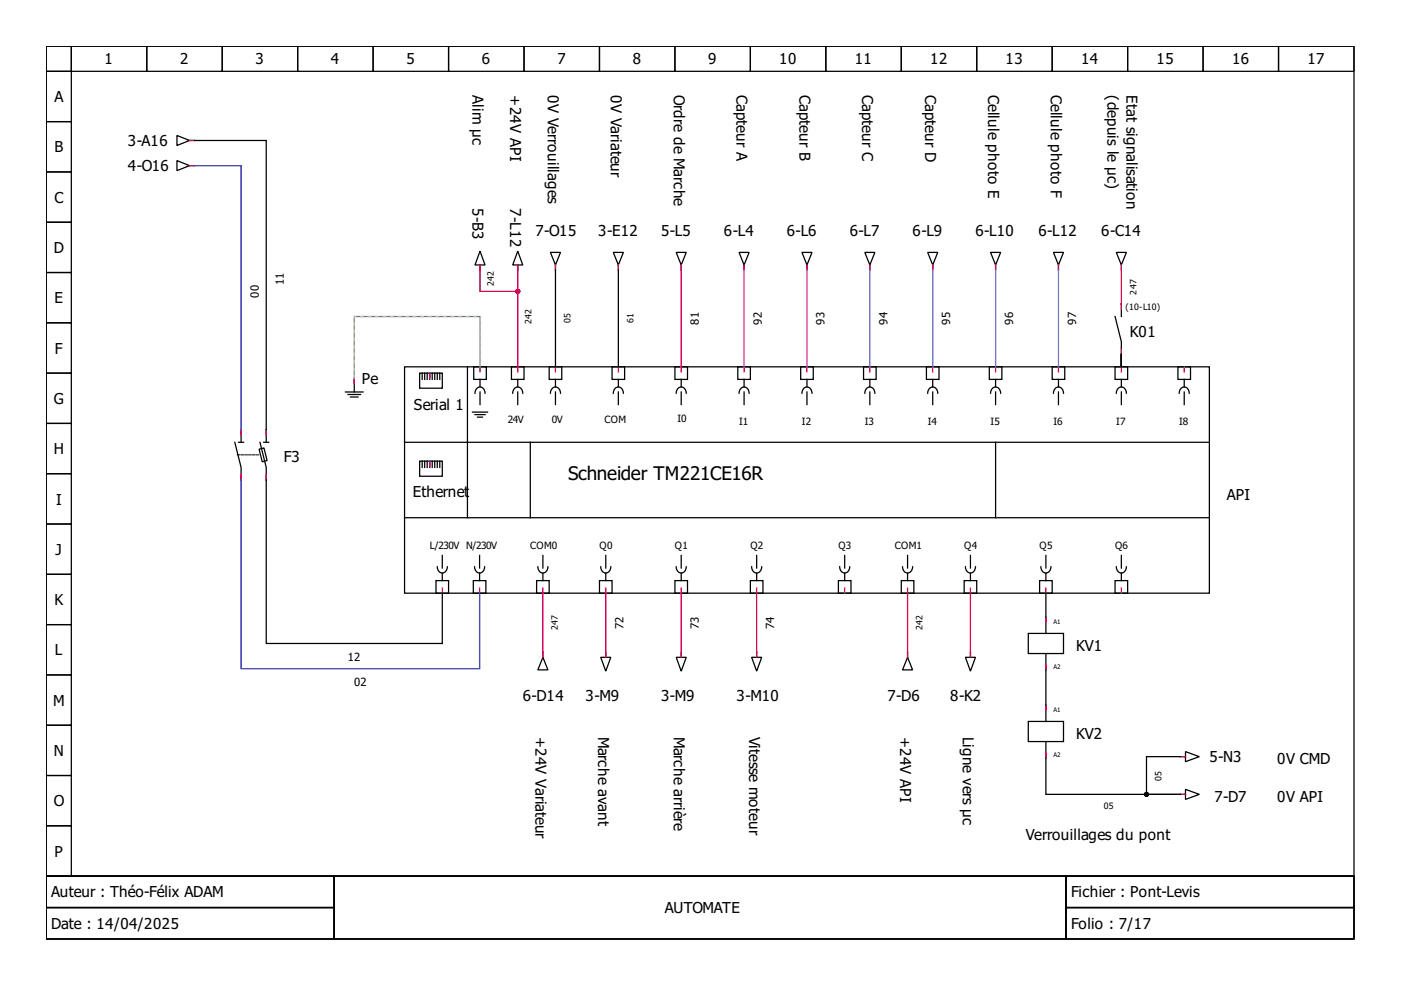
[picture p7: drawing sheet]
<svg xmlns="http://www.w3.org/2000/svg" width="297mm" height="210mm" viewBox="0 0 297 210" stroke-linecap="round" stroke-linejoin="round" font-family="sans-serif">
<g fill="none" stroke="#000" stroke-width=".27">
<path d="M9.8 9.8h277.3v176h-277.3zM9.8 9.8h5.3v5.3h-5.3zM9.8 15.1h5.3v10.7h-5.3zM15.1 9.8h16v5.3h-16zM31.1 9.8h16v5.3h-16zM47.1 9.8h16v5.3h-16zM63.1 9.8h16v5.3h-16zM79.1 9.8h16v5.3h-16zM95.1 9.8h16v5.3h-16zM111.1 9.8h16v5.3h-16zM127.1 9.8h16v5.3h-16zM143.1 9.8h16v5.3h-16z"/>
<path d="M159.1 9.8h16v5.3h-16zM175.1 9.8h16v5.3h-16zM191.1 9.8h16v5.3h-16zM207.1 9.8h16v5.3h-16zM223.1 9.8h16v5.3h-16zM239.1 9.8h16v5.3h-16zM255.1 9.8h16v5.3h-16zM271.1 9.8h16v5.3h-16zM9.8 25.8h5.3v10.7h-5.3zM9.8 36.5h5.3v10.6h-5.3zM37.5 28.7l2.7 1.1-2.7 1.1zM37.5 34.1l2.7 1-2.7 1.1z"/>
<path d="M40.2 29.8h.8M40.2 35.1h.8M41.3 29.8h15.1v64M9.8 47.1h5.3v10.7h-5.3zM9.8 57.8h5.3v10.6h-5.3zM101.8 53.2l1 3h-2.1zM101.8 56.2v.8M109.8 53.2l1 3h-2.1zM109.8 56.2v.8M116.7 53.5h2.1l-1 2.7zM117.8 56.2v.8M117.8 57.2v20.6"/>
<path d="M130 53.5h2.2l-1.1 2.7zM131.1 57.2v20.6M131.1 56.2v.8M143.4 53.5h2.1l-1.1 2.7zM144.4 56.2v.8M156.7 53.5h2.1l-1 2.7zM157.8 56.2v.8M170 53.5h2.2l-1.1 2.7zM171.1 56.2v.8M183.4 53.5h2.1l-1.1 2.7zM184.4 56.2v.8M196.7 53.5h2.1l-1 2.7z"/>
<path d="M197.8 56.2v.8M210 53.5h2.2l-1.1 2.7zM211.1 56.2v.8M223.3 53.5h2.2l-1.1 2.7zM224.4 56.2v.8M236.7 53.5h2.1l-1.1 2.7zM237.7 56.2v.8M9.8 68.4h5.3v10.7h-5.3zM9.8 79.1h5.3v10.7h-5.3zM85.8 77.8h170.6v48h-170.6zM89 79.1h4.8v3.2h-4.8zM89.5 79.1v1.3"/>
<path d="M90 79.1v1.3M90.6 79.1v1.3M91.1 79.1v1.3M91.6 79.1v1.3M92.2 79.1v1.3M92.7 79.1v1.3M93.2 79.1v1.3M99.1 77.8v32M100.4 77.8h2.7v2.6h-2.7zM108.4 77.8h2.7v2.6h-2.7zM116.4 77.8h2.7v2.6h-2.7zM129.8 77.8h2.6v2.6h-2.6z"/>
<path d="M143.1 77.8h2.7v2.6h-2.7zM156.4 77.8h2.7v2.6h-2.7zM169.8 77.8h2.6v2.6h-2.6zM183.1 77.8h2.7v2.6h-2.7zM196.4 77.8h2.7v2.6h-2.7zM209.8 77.8h2.6v2.6h-2.6zM223.1 77.8h2.6v2.6h-2.6zM236.4 67.1l1.3 5.3v5.4M236.4 77.8h2.7v2.6h-2.7zM237.7 64.4v2.7M249.7 77.8h2.7v2.6h-2.7zM9.8 89.8h5.3v10.6h-5.3z"/>
<path d="M49.8 93.8l1.3 5.3v2.7M50.6 93.8h1M51.1 91.1v2.7M54.9 95.2l1.1-.2 .6 2.6-1 .3zM55.1 93.8l1.3 5.3v37.3h37.4v-10.6M55.9 93.8h1.1M73.2 83.1h3.8M73.8 83.6h2.6M74.3 84.2h1.6M75.1 80.4v2.7M85.8 93.8h170.6M89 97.8h4.8v3.2h-4.8z"/>
<path d="M89.5 97.8v1.3M90 97.8v1.3M90.6 97.8v1.3M91.1 97.8v1.3M91.6 97.8v1.3M92.2 97.8v1.3M92.7 97.8v1.3M93.2 97.8v1.3M100.2 87.4h3.2M100.7 83.4a1.09 1.09 0 0 1 1.1-1.4 1.09 1.09 0 0 1 1 1.4M100.7 87.9h2.1M101.2 88.4h1.1"/>
<path d="M101.8 80.4v1.6M101.8 83.1v2.7M108.7 83.4a1.09 1.09 0 0 1 1.1-1.4 1.09 1.09 0 0 1 1 1.4M109.8 80.4v1.6M109.8 83.1v2.7M112.4 93.8v16M116.7 83.4a1.09 1.09 0 0 1 1.1-1.4 1.09 1.09 0 0 1 1 1.4M117.8 80.4v1.6M117.8 83.1v2.7M130 83.4a1.09 1.09 0 0 1 1.1-1.4 1.09 1.09 0 0 1 1.1 1.4M131.1 80.4v1.6M131.1 83.1v2.7"/>
<path d="M143.4 83.4a1.09 1.09 0 0 1 1-1.4 1.09 1.09 0 0 1 1.1 1.4M144.4 80.4v1.6M144.4 83.1v2.7M156.7 83.4a1.09 1.09 0 0 1 1.1-1.4 1.09 1.09 0 0 1 1 1.4M157.8 80.4v1.6M157.8 83.1v2.7M170 83.4a1.09 1.09 0 0 1 1.1-1.4 1.09 1.09 0 0 1 1.1 1.4M171.1 80.4v1.6M171.1 83.1v2.7M183.4 83.4a1.09 1.09 0 0 1 1-1.4 1.09 1.09 0 0 1 1.1 1.4M184.4 80.4v1.6M184.4 83.1v2.7"/>
<path d="M196.7 83.4a1.09 1.09 0 0 1 1.1-1.4 1.09 1.09 0 0 1 1 1.4M197.8 80.4v1.6M197.8 83.1v2.7M210 83.4a1.09 1.09 0 0 1 1.1-1.4 1.09 1.09 0 0 1 1.1 1.4M211.1 80.4v1.6M211.1 83.1v2.7M211.1 93.8v16M223.3 83.4a1.09 1.09 0 0 1 1.1-1.4 1.09 1.09 0 0 1 1.1 1.4M224.4 80.4v1.6M224.4 83.1v2.7M236.7 83.4a1.09 1.09 0 0 1 1-1.4 1.09 1.09 0 0 1 1.1 1.4M237.7 80.4v1.6"/>
<path d="M237.7 83.1v2.7M250 83.4a1.09 1.09 0 0 1 1.1-1.4 1.09 1.09 0 0 1 1 1.4M251.1 80.4v1.6M251.1 83.1v2.7M9.8 100.4h5.3v10.7h-5.3zM9.8 111.1h5.3v10.7h-5.3zM85.8 109.8h170.6M93.8 117.8v2.6M101.7 117.8v2.6M115.1 117.8v2.6M128.4 117.8v2.6M144.4 117.8v2.6"/>
<path d="M160.4 117.8v2.6M179.1 117.8v2.6M192.4 117.8v2.6M205.8 117.8v2.6M221.7 117.8v2.6M237.7 117.8v2.6M9.8 121.8h5.3v10.6h-5.3zM9.8 132.4h5.3v10.7h-5.3zM92.4 123.1h2.7v2.7h-2.7zM92.7 120.2a1.09 1.09 0 0 0 1.1 1.3 1.09 1.09 0 0 0 1-1.3M93.8 121.5v1.6M100.3 123.1h2.7v2.7h-2.7z"/>
<path d="M100.6 120.2a1.09 1.09 0 0 0 1.1 1.3 1.09 1.09 0 0 0 1-1.3M101.7 121.5v1.6M113.8 123.1h2.6v2.7h-2.6zM114 120.2a1.09 1.09 0 0 0 1.1 1.3 1.09 1.09 0 0 0 1.1-1.3M115.1 139.4l1.1 2.6h-2.2zM115.1 138.6v.8M115.1 121.5v1.6M127.1 123.1h2.7v2.7h-2.7zM127.4 139.4h2.1l-1.1 2.9zM127.4 120.2a1.09 1.09 0 0 0 1 1.3 1.09 1.09 0 0 0 1.1-1.3M128.4 138.6v.8M128.4 121.5v1.6"/>
<path d="M143.1 123.1h2.7v2.7h-2.7zM143.4 139.4h2.1l-1.1 2.9zM143.4 120.2a1.09 1.09 0 0 0 1 1.3 1.09 1.09 0 0 0 1.1-1.3M144.4 138.6v.8M144.4 121.5v1.6M159.1 123.1h2.7v2.7h-2.7zM159.4 139.4h2.1l-1.1 2.9zM159.4 120.2a1.09 1.09 0 0 0 1 1.3 1.09 1.09 0 0 0 1.1-1.3M160.4 138.6v.8M160.4 121.5v1.6M177.8 123.1h2.6v2.7h-2.6zM178 120.2a1.09 1.09 0 0 0 1.1 1.3 1.09 1.09 0 0 0 1.1-1.3"/>
<path d="M179.1 121.5v1.6M191.1 123.1h2.7v2.7h-2.7zM191.4 120.2a1.09 1.09 0 0 0 1 1.3 1.09 1.09 0 0 0 1.1-1.3M192.4 139.4l1.1 2.6h-2.1zM192.4 138.6v.8M192.4 121.5v1.6M204.4 123.1h2.7v2.7h-2.7zM204.7 139.4h2.1l-1 2.9zM204.7 120.2a1.09 1.09 0 0 0 1.1 1.3 1.09 1.09 0 0 0 1-1.3M205.8 138.6v.8M205.8 121.5v1.6M218 134.3h7.5v4.3h-7.5z"/>
<path d="M220.4 123.1h2.7v2.7h-2.7zM220.7 120.2a1.09 1.09 0 0 0 1 1.3 1.09 1.09 0 0 0 1.1-1.3M221.7 125.8v5M221.7 131.1v3.2M221.7 138.6v3.2M221.7 121.5v1.6M236.4 123.1h2.7v2.7h-2.7zM236.7 120.2a1.09 1.09 0 0 0 1 1.3 1.09 1.09 0 0 0 1.1-1.3M237.7 121.5v1.6M9.8 143.1h5.3v10.7h-5.3zM9.8 153.8h5.3v10.6h-5.3zM218 153h7.5v4.2h-7.5z"/>
<path d="M221.7 142v7.5M221.7 149.8v3.2M221.7 157.2v3.2M251.3 159.4l3 1-3 1.1zM9.8 164.4h5.3v10.7h-5.3zM9.8 175.1h5.3v10.7h-5.3zM250.3 160.4h-7.2v8h7.2h-28.6v-7.7M250.5 168.4h.8M250.5 160.4h.8M251.3 167.4l3 1-3 1.1zM9.8 185.8h277.3v13.3h-277.3zM9.8 185.8h61v6.6h-61z"/>
<path d="M9.8 192.4h61v6.7h-61zM70.8 185.8h155.2v13.3h-155.2zM226 185.8h61.1v6.6h-61.1zM226 192.4h61.1v6.7h-61.1z"/>
</g>
<g fill="none" stroke="#f00" stroke-width=".27">
<path d="M40.2 29.8h1.1M40.2 35.1h1.1M101.8 56.2v5.6h8v16M109.8 56.2v21.6M117.8 56.2v1M131.1 56.2v1M144.4 56.2v22.6M157.8 56.2v1M171.1 56.2v1M184.4 56.2v1M197.8 56.2v1M211.1 56.2v1"/>
<path d="M224.4 56.2v1M237.7 56.2v9.3M91.1 79.1v1.1M101.8 77.8v1M109.8 77.8v1M117.8 77.8v1M131.1 77.8v1M157.8 77.8v1M171.1 77.8v1M184.4 77.8v1M197.8 77.8v1M211.1 77.8v1"/>
<path d="M224.4 77.8v1M237.7 74v1.1M237.7 77.8v1M251.1 77.8v1M51.1 91.1v1.1M56.4 91.1v1.1M75.1 80.2v1M91.1 97.8v1M51.1 100.7v1.1M56.4 100.7v1.1M93.8 124.7v1.1M101.7 124.7v1.1"/>
<path d="M115.1 124.7v14.7M128.4 124.7v14.7M144.4 124.7v14.7M160.4 124.7v14.7M179.1 124.7v1.1M192.4 124.7v14.7M205.8 124.7v14.7M221.7 130.8v1.1M221.7 124.7v1.1M237.7 124.7v1.1M221.7 141v1M221.7 149.5v1.1"/>
<path d="M221.7 159.6v1.1M250.3 168.4h1M250.3 160.4h1"/>
</g>
<g fill="none" stroke="#00f" stroke-width=".27">
<path d="M41.3 29.8h.1M41.3 35.1h.1M41.3 35.1h9.8v56M101.8 57.2h.1M109.8 57.2h.1M117.8 57.2h.1M131.1 57.2h.1M144.4 57.2h.1M157.8 57.2h.1M171.1 57.2h.1M184.4 57.2h.1M197.8 57.2h.1"/>
<path d="M211.1 57.2h.1M224.4 57.2h.1M237.7 57.2h.1M91.1 79.1h.1M101.8 77.8h.1M109.8 77.8h.1M117.8 77.8h.1M131.1 77.8h.1M144.4 77.8h.1M157.8 77.8h.1M171.1 77.8h.1M184.4 77.8h.1"/>
<path d="M197.8 77.8h.1M211.1 77.8h.1M224.4 77.8h.1M237.7 64.4h.1M237.7 75.1h.1M237.7 77.8h.1M251.1 77.8h.1M51.1 91.1h.1M56.4 91.1h.1M75.1 80.2h.1M91.1 97.8h.1M51.1 101.8h.1"/>
<path d="M51.1 101.8v40h50.6v-16M56.4 101.8h.1M93.8 125.8h.1M101.7 125.8h.1M115.1 138.3h.1M115.1 125.8h.1M128.4 138.3h.1M128.4 125.8h.1M144.4 138.3h.1M144.4 125.8h.1M160.4 138.3h.1M160.4 125.8h.1"/>
<path d="M179.1 125.8h.1M192.4 138.3h.1M192.4 125.8h.1M205.8 138.3h.1M205.8 125.8h.1M221.7 130.8h.1M221.7 125.8h.1M237.7 125.8h.1M221.7 142h.1M221.7 149.5h.1M221.7 160.7h.1M250.3 160.4h.1"/>
<path d="M250.3 168.4h.1"/>
</g>
<path d="M50.3 96.4h4.8" fill="none" stroke="#000" stroke-width=".21" stroke-dasharray=".5 .3"/>
<path d="M157.8 57.2v20.6M171.1 57.2v20.6M184.4 57.2v20.6M197.8 57.2v20.6M211.1 57.2v20.6M224.4 57.2v20.6" fill="none" stroke="#a0f" stroke-width=".27"/>
<path d="M101.8 77.8v-10.7h-26.7v13.1" fill="none" stroke="#55aa7f" stroke-width=".27"/>
<path d="M75.1 80.2v-13.1h26.7v10.7" fill="none" stroke="#eadd4b" stroke-width=".27" stroke-dasharray=".5 1.1"/>
<circle cx="109.8" cy="61.8" r=".4" fill="#f00" stroke="#f00" stroke-width=".27"/>
<circle cx="243.1" cy="168.4" r=".4" fill="#000" stroke="#000" stroke-width=".27"/>
<text font-size="4" x="120.4" y="101.8">Schneider TM221CE16R</text>
<g font-size="3.2">
<text x="22.2" y="13.7">1</text>
<text x="38.2" y="13.7">2</text>
<text x="54.2" y="13.7">3</text>
<text x="70.2" y="13.7">4</text>
<text x="86.2" y="13.7">5</text>
<text x="102.2" y="13.7">6</text>
<text x="118.2" y="13.7">7</text>
<text x="134.2" y="13.7">8</text>
<text x="150.2" y="13.7">9</text>
<text x="165.2" y="13.7">10</text>
<text x="181.2" y="13.7">11</text>
<text x="197.2" y="13.7">12</text>
<text x="213.2" y="13.7">13</text>
<text x="229.2" y="13.7">14</text>
<text x="245.2" y="13.7">15</text>
<text x="261.2" y="13.7">16</text>
<text x="277.2" y="13.7">17</text>
<text x="11.5" y="21.7">A</text>
<text x="100.2" y="20.2" transform="rotate(90 100.2 20.2)">Alim µc</text>
<text x="108.2" y="20.2" transform="rotate(90 108.2 20.2)">+24V API</text>
<text x="116.2" y="20.2" transform="rotate(90 116.2 20.2)">0V Verrouillages</text>
<text x="129.5" y="20.2" transform="rotate(90 129.5 20.2)">0V Variateur</text>
<text x="142.8" y="20.2" transform="rotate(90 142.8 20.2)">Ordre de Marche</text>
<text x="156.2" y="20.2" transform="rotate(90 156.2 20.2)">Capteur A</text>
<text x="169.5" y="20.2" transform="rotate(90 169.5 20.2)">Capteur B</text>
<text x="182.8" y="20.2" transform="rotate(90 182.8 20.2)">Capteur C</text>
<text x="196.2" y="20.2" transform="rotate(90 196.2 20.2)">Capteur D</text>
<text x="209.5" y="20.2" transform="rotate(90 209.5 20.2)">Cellule photo E</text>
<text x="222.8" y="20.2" transform="rotate(90 222.8 20.2)">Cellule photo F</text>
<text x="234.8" y="20.2" transform="rotate(90 234.8 20.2)">(depuis le µc)</text>
<text x="238.8" y="20.2" transform="rotate(90 238.8 20.2)">Etat signalisation</text>
<text x="11.5" y="32.3">B</text>
<text x="27.1" y="31">3-A16</text>
<text x="27.1" y="36.3">4-O16</text>
<text x="11.5" y="43">C</text>
<text x="100.2" y="44.2" transform="rotate(90 100.2 44.2)">5-B3</text>
<text x="108.2" y="44.2" transform="rotate(90 108.2 44.2)">7-L12</text>
<text x="11.4" y="53.6">D</text>
<text x="113.5" y="50">7-O15</text>
<text x="126.8" y="50">3-E12</text>
<text x="140.2" y="50">5-L5</text>
<text x="153.5" y="50">6-L4</text>
<text x="166.8" y="50">6-L6</text>
<text x="180.2" y="50">6-L7</text>
<text x="193.5" y="50">6-L9</text>
<text x="206.8" y="50">6-L10</text>
<text x="220.2" y="50">6-L12</text>
<text x="233.5" y="50">6-C14</text>
<text x="11.5" y="64.3">E</text>
<text x="239.5" y="71.5">K01</text>
<text x="11.7" y="75">F</text>
<text x="76.7" y="81.4">Pe</text>
<text x="11.4" y="85.6">G</text>
<text x="87.8" y="86.9">Serial 1</text>
<text x="11.4" y="96.3">H</text>
<text x="60.2" y="98">F3</text>
<text x="11.9" y="107">I</text>
<text x="87.5" y="105.3">Ethernet</text>
<text x="260.1" y="106">API</text>
<text x="11.8" y="117.6">J</text>
<text x="11.5" y="128.3">K</text>
<text x="11.7" y="139">L</text>
<text x="228.1" y="138">KV1</text>
<text x="11.3" y="149.6">M</text>
<text x="110.8" y="148.7">6-D14</text>
<text x="124.2" y="148.7">3-M9</text>
<text x="140.2" y="148.7">3-M9</text>
<text x="156.2" y="148.7">3-M10</text>
<text x="188.2" y="148.7">7-D6</text>
<text x="201.5" y="148.7">8-K2</text>
<text x="11.4" y="160.3">N</text>
<text x="113.5" y="156.2" transform="rotate(90 113.5 156.2)">+24V Variateur</text>
<text x="126.8" y="156.2" transform="rotate(90 126.8 156.2)">Marche avant</text>
<text x="142.8" y="156.2" transform="rotate(90 142.8 156.2)">Marche arrière</text>
<text x="158.8" y="156.2" transform="rotate(90 158.8 156.2)">Vitesse moteur</text>
<text x="190.8" y="156.2" transform="rotate(90 190.8 156.2)">+24V API</text>
<text x="204.2" y="156.2" transform="rotate(90 204.2 156.2)">Ligne vers µc</text>
<text x="228.1" y="156.7">KV2</text>
<text x="256.4" y="161.6">5-N3</text>
<text x="270.8" y="162">0V CMD</text>
<text x="11.4" y="171">O</text>
<text x="257.5" y="170">7-D7</text>
<text x="270.8" y="170">0V API</text>
<text x="217.5" y="178">Verrouillages du pont</text>
<text x="11.5" y="181.6">P</text>
<text x="10.9" y="190.3">Auteur : Théo-Félix ADAM</text>
<text x="227.1" y="190.3">Fichier : Pont-Levis</text>
<text x="10.9" y="197">Date : 14/04/2025</text>
<text x="141" y="193.6">AUTOMATE</text>
<text x="227.1" y="197">Folio : 7/17</text>
</g>
<g font-size="2.4">
<text x="54.8" y="63.1" transform="rotate(-90 54.8 63.1)">00</text>
<text x="60.2" y="60.4" transform="rotate(-90 60.2 60.4)">11</text>
<text x="148.2" y="68.8" transform="rotate(-90 148.2 68.8)">81</text>
<text x="161.5" y="68.8" transform="rotate(-90 161.5 68.8)">92</text>
<text x="174.8" y="68.8" transform="rotate(-90 174.8 68.8)">93</text>
<text x="188.2" y="68.8" transform="rotate(-90 188.2 68.8)">94</text>
<text x="201.5" y="68.8" transform="rotate(-90 201.5 68.8)">95</text>
<text x="214.8" y="68.8" transform="rotate(-90 214.8 68.8)">96</text>
<text x="228.1" y="68.8" transform="rotate(-90 228.1 68.8)">97</text>
<text x="132.2" y="133.4" transform="rotate(-90 132.2 133.4)">72</text>
<text x="148.2" y="133.4" transform="rotate(-90 148.2 133.4)">73</text>
<text x="164.2" y="133.4" transform="rotate(-90 164.2 133.4)">74</text>
<text x="73.8" y="140.2">12</text>
<text x="75.1" y="145.5">02</text>
</g>
<g font-size="2.1">
<text x="107.6" y="89.8">24V</text>
<text x="117" y="89.7">0V</text>
<text x="128.2" y="89.8">COM</text>
<text x="143.6" y="89.5">I0</text>
<text x="156.7" y="90">I1</text>
<text x="170" y="90">I2</text>
<text x="183.4" y="90">I3</text>
<text x="196.7" y="90">I4</text>
<text x="210" y="90">I5</text>
<text x="223.3" y="90">I6</text>
<text x="236.7" y="90">I7</text>
<text x="250" y="90">I8</text>
<text x="91.1" y="116.4">L/230V N/230V</text>
<text x="112.4" y="116.4">COM0</text>
<text x="127.1" y="116.4">Q0</text>
<text x="143.1" y="116.4">Q1</text>
<text x="159.1" y="116.4">Q2</text>
<text x="177.8" y="116.4">Q3</text>
<text x="189.8" y="116.4">COM1</text>
<text x="204.4" y="116.4">Q4</text>
<text x="220.4" y="116.4">Q5</text>
<text x="236.4" y="116.4">Q6</text>
</g>
<g font-size="1.9">
<text x="104.7" y="60.7" transform="rotate(-90 104.7 60.7)">242</text>
<text x="238.6" y="65.6">(10-L10)</text>
<text x="240.9" y="62.4" transform="rotate(-90 240.9 62.4)">247</text>
<text x="112.7" y="68.7" transform="rotate(-90 112.7 68.7)">242</text>
<text x="121" y="68.6" transform="rotate(-90 121 68.6)">05</text>
<text x="134.3" y="68.6" transform="rotate(-90 134.3 68.6)">61</text>
<text x="118.3" y="133.6" transform="rotate(-90 118.3 133.6)">247</text>
<text x="195.6" y="133.6" transform="rotate(-90 195.6 133.6)">242</text>
<text x="246.3" y="165.5" transform="rotate(-90 246.3 165.5)">05</text>
<text x="234" y="171.6">05</text>
</g>
<g font-size="1.3">
<text x="223.3" y="132.3">A1</text>
<text x="223.3" y="141.9">A2</text>
<text x="223.3" y="150.9">A1</text>
<text x="223.3" y="160.5">A2</text>
</g>
</svg>
